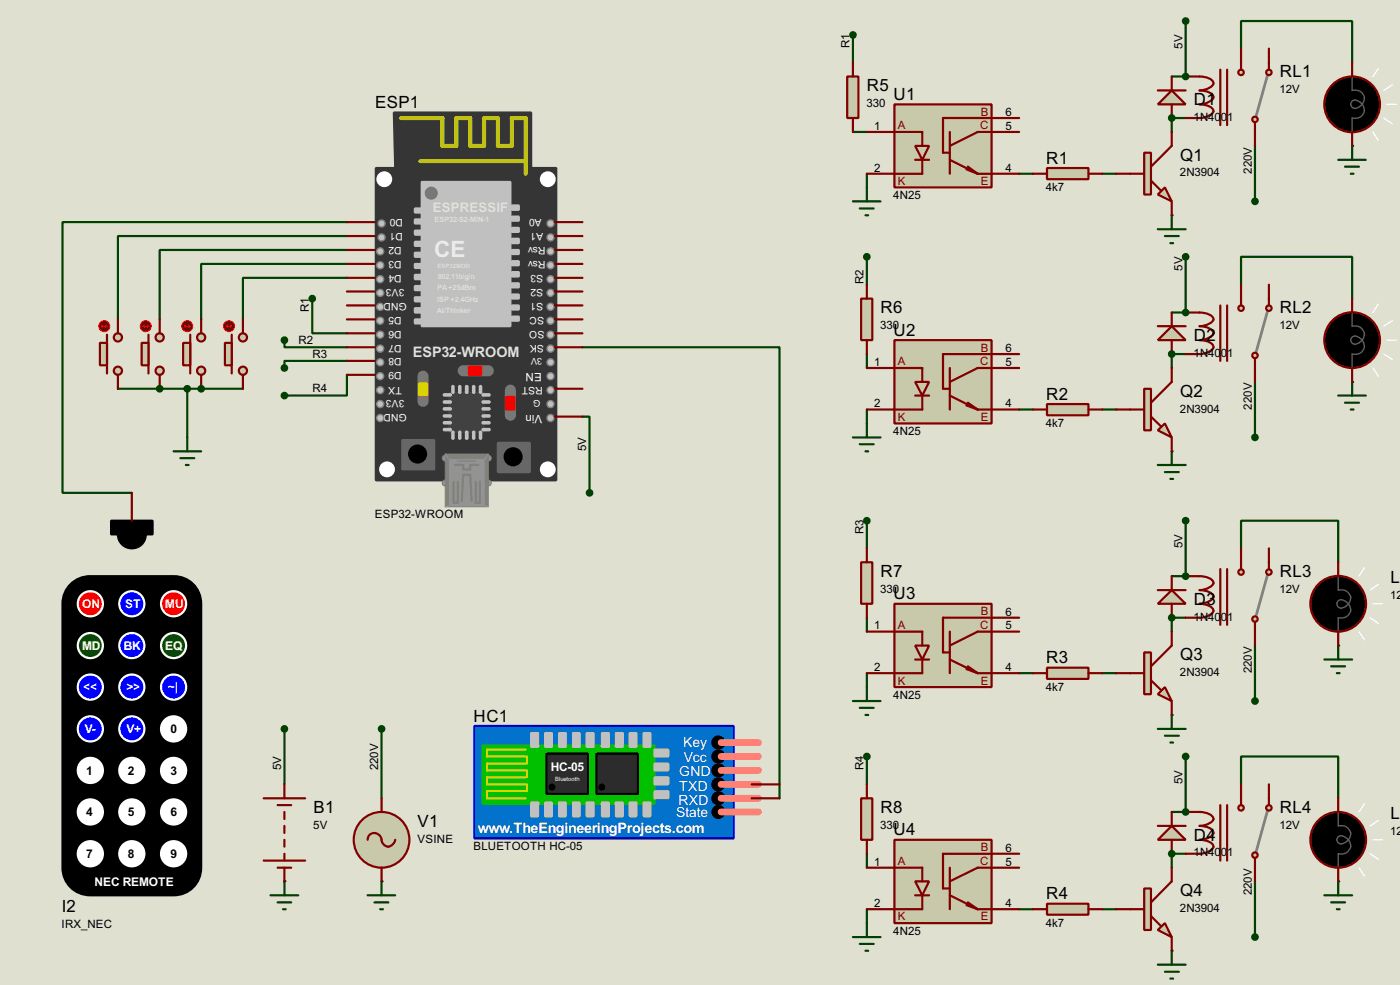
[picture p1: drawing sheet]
<svg xmlns="http://www.w3.org/2000/svg" width="256mm" height="180mm" viewBox="0 0 256 180" stroke-linecap="round" stroke-linejoin="round" font-family="sans-serif">
<path d="M0 0h256.5v180.3h-256.5z" fill="#e0e0d0"/>
<path d="M63.6 40.7h-52.1v49.5h12.7M106.7 63.6h36.1v82.5M106.7 76.3h1.3v13.9" fill="none" stroke="#004000" stroke-width=".4"/>
<circle cx="52.1" cy="161.3" r=".2" fill="#004000"/>
<path d="M63.6 43.2h-42v15.3M63.6 45.8h-34.3v12.7M63.6 48.3h-26.7v10.2M63.6 50.9h-19.1v7.6M21.6 71.2h7.7M52.1 133.4v10.2" fill="none" stroke="#004000" stroke-width=".4"/>
<circle cx="29.3" cy="71.2" r=".2" fill="#004000"/>
<path d="M36.9 71.2h7.6" fill="none" stroke="#004000" stroke-width=".4"/>
<circle cx="36.9" cy="71.2" r=".2" fill="#004000"/>
<g fill="none" stroke="#004000" stroke-width=".4">
<path d="M156.3 24.2h2.5M158.8 31.8v2.5M186.7 31.8h2.6M29.3 71.2h7.6M34.3 71.2v8.9M158.8 64.8v2.6M158.8 75v2.5M186.7 75h2.6M158.8 113.1v2.5M158.8 123.2v2.6M186.7 123.2h2.6M158.8 156.3v2.5"/>
<path d="M158.8 166.4v2.6M186.7 166.4h2.6M202 166.4h2.5"/>
</g>
<circle cx="214.7" cy="174" r=".2" fill="#004000"/>
<path d="M202 123.2h2.5" fill="none" stroke="#004000" stroke-width=".4"/>
<circle cx="214.7" cy="130.9" r=".2" fill="#004000"/>
<path d="M202 75h2.5" fill="none" stroke="#004000" stroke-width=".4"/>
<circle cx="214.7" cy="82.6" r=".2" fill="#004000"/>
<path d="M202 31.8h2.5" fill="none" stroke="#004000" stroke-width=".4"/>
<circle cx="214.7" cy="39.4" r=".2" fill="#004000"/>
<path d="M214.7 113.1v2.5" fill="none" stroke="#004000" stroke-width=".4"/>
<circle cx="214.7" cy="113.1" r=".2" fill="#004000"/>
<path d="M214.7 64.8v2.6M214.7 113.1h2.5" fill="none" stroke="#004000" stroke-width=".4"/>
<circle cx="214.7" cy="64.8" r=".2" fill="#004000"/>
<path d="M214.7 21.6v2.6M214.7 64.8h2.5" fill="none" stroke="#004000" stroke-width=".4"/>
<circle cx="214.7" cy="21.6" r=".2" fill="#004000"/>
<path d="M214.7 21.6h2.5M214.7 156.3v2.5" fill="none" stroke="#004000" stroke-width=".4"/>
<circle cx="214.7" cy="156.3" r=".2" fill="#004000"/>
<path d="M214.7 14h2.5M214.7 156.3h2.5" fill="none" stroke="#004000" stroke-width=".4"/>
<circle cx="217.2" cy="14" r=".2" fill="#004000"/>
<path d="M217.2 3.9v10.1M214.7 57.2h2.5" fill="none" stroke="#004000" stroke-width=".4"/>
<circle cx="217.2" cy="57.2" r=".2" fill="#004000"/>
<path d="M217.2 47v10.2M214.7 148.6h2.5" fill="none" stroke="#004000" stroke-width=".4"/>
<circle cx="217.2" cy="148.6" r=".2" fill="#004000"/>
<path d="M214.7 105.5h2.5M217.2 138.5v10.1" fill="none" stroke="#004000" stroke-width=".4"/>
<circle cx="217.2" cy="105.5" r=".2" fill="#004000"/>
<path d="M156.3 6.4v5.1M158.8 47v5.1M158.8 95.3v5.1M217.2 95.3v10.2M158.8 138.5v5.1M227.4 143.6v-5.1h17.8v7.6" fill="none" stroke="#004000" stroke-width=".4"/>
<circle cx="245.2" cy="161.3" r=".2" fill="#004000"/>
<path d="M227.4 100.4v-5.1h17.8v7.6" fill="none" stroke="#004000" stroke-width=".4"/>
<circle cx="245.2" cy="118.2" r=".2" fill="#004000"/>
<path d="M227.4 52.1v-5.1h20.3v7.7" fill="none" stroke="#004000" stroke-width=".4"/>
<circle cx="247.7" cy="69.9" r=".2" fill="#004000"/>
<path d="M227.4 8.9v-5h20.3v7.6" fill="none" stroke="#004000" stroke-width=".4"/>
<circle cx="247.7" cy="26.7" r=".2" fill="#004000"/>
<path d="M229.9 26.7v10.2M229.9 69.9v10.2M229.9 118.2v10.1M229.9 161.3v10.2" fill="none" stroke="#004000" stroke-width=".4"/>
<circle cx="69.9" cy="161.3" r=".2" fill="#004000"/>
<path d="M57.2 54.7v6.3h6.4M52.1 62.3v1.3h11.5M63.6 68.6v3.8h-11.5M63.6 66.1h-11.5v1.3M69.9 133.4v12.7" fill="none" stroke="#004000" stroke-width=".4"/>
<path d="M12.6 107.2a5.1 5.1 0 0 1 4-1.7h15.2a5 5 0 0 1 5.1 5v48.3a5 5 0 0 1-5.1 5.1h-15.2a5 5 0 0 1-5.1-5.1v-48.3a5 5 0 0 1 1.1-3.3z" fill-rule="evenodd" fill="#000" stroke="#000" stroke-width=".4"/>
<circle cx="24.1" cy="133.4" r="2.3" fill="#00f" stroke="#fff" stroke-width=".4"/>
<g fill="#fff" stroke="#fff" stroke-width=".4">
<circle cx="24.1" cy="141" r="2.3"/>
<circle cx="24.1" cy="148.6" r="2.3"/>
<circle cx="24.1" cy="156.3" r="2.3"/>
<circle cx="31.8" cy="133.4" r="2.3"/>
<circle cx="31.8" cy="141" r="2.3"/>
<circle cx="31.8" cy="148.6" r="2.3"/>
<circle cx="31.8" cy="156.3" r="2.3"/>
</g>
<circle cx="16.5" cy="133.4" r="2.3" fill="#00f" stroke="#fff" stroke-width=".4"/>
<g fill="#fff" stroke="#fff" stroke-width=".4">
<circle cx="16.5" cy="141" r="2.3"/>
<circle cx="16.5" cy="148.6" r="2.3"/>
<circle cx="16.5" cy="156.3" r="2.3"/>
</g>
<path d="M20.4 95.3h7.6v2.5h-1.3a2.55 2.55 0 0 1-2.5 2.6 2.55 2.55 0 0 1-2.6-2.6h-1.2z" fill-rule="evenodd" fill="#000" stroke="#000" stroke-width=".4"/>
<g fill="#00f" stroke="#fff" stroke-width=".4">
<circle cx="16.5" cy="125.8" r="2.3"/>
<circle cx="24.1" cy="125.8" r="2.3"/>
<circle cx="31.8" cy="125.8" r="2.3"/>
</g>
<circle cx="31.8" cy="118.2" r="2.3" fill="#008000" stroke="#fff" stroke-width=".4"/>
<circle cx="24.1" cy="118.2" r="2.3" fill="#00f" stroke="#fff" stroke-width=".4"/>
<circle cx="16.5" cy="118.2" r="2.3" fill="#008000" stroke="#fff" stroke-width=".4"/>
<circle cx="16.5" cy="110.5" r="2.3" fill="#f00" stroke="#fff" stroke-width=".4"/>
<circle cx="24.1" cy="110.5" r="2.3" fill="#00f" stroke="#fff" stroke-width=".4"/>
<circle cx="31.8" cy="110.5" r="2.3" fill="#f00" stroke="#fff" stroke-width=".4"/>
<path d="M24.2 90.2v5.1" fill="none" stroke="#800000" stroke-width=".4"/>
<path d="M72.2 20.6h25.1v10.2h4.6v57.1h-33v-57.1h3.5z" fill-rule="evenodd" fill="#353535" stroke="#353535" stroke-width=".4"/>
<g fill="#c0c0c0" stroke="#808080" stroke-width=".25">
<circle cx="69.6" cy="46" r=".65"/>
<circle cx="69.9" cy="43.5" r=".65"/>
<circle cx="69.6" cy="48.6" r=".65"/>
<circle cx="69.6" cy="51.1" r=".65"/>
<circle cx="69.6" cy="56.2" r=".65"/>
<circle cx="69.6" cy="53.6" r=".65"/>
<circle cx="69.6" cy="58.7" r=".65"/>
<circle cx="69.6" cy="61.3" r=".65"/>
<circle cx="69.6" cy="66.3" r=".65"/>
<circle cx="69.6" cy="63.8" r=".65"/>
<circle cx="69.6" cy="68.9" r=".65"/>
<circle cx="69.6" cy="71.4" r=".65"/>
<circle cx="69.9" cy="40.9" r=".65"/>
<circle cx="100.8" cy="40.9" r=".65"/>
<circle cx="100.8" cy="46" r=".65"/>
<circle cx="100.8" cy="51.1" r=".65"/>
<circle cx="100.8" cy="48.6" r=".65"/>
<circle cx="100.8" cy="53.6" r=".65"/>
<circle cx="100.8" cy="56.2" r=".65"/>
<circle cx="100.8" cy="61.3" r=".65"/>
<circle cx="100.8" cy="58.7" r=".65"/>
<circle cx="100.8" cy="63.8" r=".65"/>
</g>
<g fill="#939393" stroke="#757575" stroke-width=".18">
<circle cx="81.5" cy="88.4" r=".55"/>
<circle cx="81.5" cy="83.9" r=".55"/>
</g>
<g fill="#939393" stroke="#808080" stroke-width=".18">
<circle cx="89.4" cy="88.4" r=".55"/>
<circle cx="89.4" cy="83.9" r=".55"/>
</g>
<path d="M81.6 83.1h7.9v9.7h-7.9z" fill="#808080" stroke="#808080" stroke-width=".18"/>
<path d="M82.4 84.1h6.3v8.4h-6.3z" fill="#939393" stroke="#939393" stroke-width=".18"/>
<path d="M81.6 83.1l.8 1M82.4 92.5l-.8 .3M88.7 92.5l.8 .3M89.5 83.1l-.8 1" fill="none" stroke="#939393" stroke-width=".18"/>
<path d="M83.1 88.2v3.8h.8v-3.8M83.4 85.1h1.5v.8h1.3v-.8h1.5M86.2 86.9h-1.3l-.3 4.8M86.2 87.2l.2 4.5M87.2 88.2v3.8h.7v-3.8" fill="none" stroke="#808080" stroke-width=".4"/>
<path d="M83.9 84.4h3.3" fill="none" stroke="#808080" stroke-width=".2"/>
<g fill="#c0c0c0" stroke="#808080" stroke-width=".25">
<circle cx="100.8" cy="43.5" r=".65"/>
<circle cx="100.8" cy="68.9" r=".65"/>
<circle cx="100.8" cy="66.3" r=".65"/>
</g>
<path d="M77.5 68.9v4.6M93.5 71.4v4.6" fill="none" stroke="#757575" stroke-width="2.1"/>
<path d="M92.8 72.7h1.5v2.3h-1.5z" fill="#f00" stroke="#f00" stroke-width=".4"/>
<path d="M76.8 70.2h1.5v2.2h-1.5z" fill="#ff8000" stroke="#ff8000" stroke-width=".4"/>
<path d="M82.4 71.9h6.3v7.1h-6.3z" fill="#414141" stroke="#414141" stroke-width=".4"/>
<g fill="#fff" stroke="#fff" stroke-width=".4">
<circle cx="70.4" cy="32.8" r="1.25"/>
<circle cx="100.3" cy="32.8" r="1.25"/>
<circle cx="100.3" cy="85.9" r="1.25"/>
<circle cx="70.9" cy="85.9" r="1.25"/>
</g>
<g fill="#686767" stroke="#686767" stroke-width=".4">
<path d="M73.7 80.6h5.9v5.3h-5.9z"/>
<path d="M91.2 81.1h5.9v5.3h-5.9z"/>
</g>
<g fill="#000" stroke="#000" stroke-width=".4">
<circle cx="76.5" cy="83.1" r="1.55"/>
<circle cx="94" cy="83.6" r="1.55"/>
</g>
<g fill="#c0c0c0" stroke="#c0c0c0" stroke-width=".4">
<path d="M81.3 72.2h1.3v.2h-1.3z"/>
<path d="M81.3 73.5h1.3v.2h-1.3z"/>
<path d="M81.3 74.7h1.3v.3h-1.3z"/>
<path d="M81.3 76h1.3v.3h-1.3z"/>
<path d="M81.3 77.3h1.3v.2h-1.3z"/>
<path d="M81.3 78.5h1.3v.3h-1.3z"/>
<path d="M88.4 72.2h1.3v.2h-1.3z"/>
<path d="M88.4 73.5h1.3v.2h-1.3z"/>
<path d="M88.4 74.7h1.3v.3h-1.3z"/>
<path d="M88.4 76h1.3v.3h-1.3z"/>
<path d="M88.4 77.3h1.3v.2h-1.3z"/>
<path d="M88.4 78.5h1.3v.3h-1.3z"/>
<path d="M82.9 70.7h.2v1.2h-.2z"/>
<path d="M84.1 70.7h.3v1.2h-.3z"/>
<path d="M85.4 70.7h.3v1.2h-.3z"/>
<path d="M86.7 70.7h.2v1.2h-.2z"/>
<path d="M87.9 70.7h.3v1.2h-.3z"/>
<path d="M82.9 79h.2v1.3h-.2z"/>
<path d="M84.1 79h.3v1.3h-.3z"/>
<path d="M85.4 79h.3v1.3h-.3z"/>
<path d="M86.7 79h.2v1.3h-.2z"/>
<path d="M87.9 79h.3v1.3h-.3z"/>
<path d="M77.3 33.3h16.2v26.4h-16.2z"/>
<path d="M76 38.2h1.3v.7h-1.3z"/>
<path d="M76 40.2h1.3v.7h-1.3z"/>
<path d="M76 42.2h1.3v.8h-1.3z"/>
<path d="M76 44.3h1.3v.7h-1.3z"/>
<path d="M76 46.3h1.3v.7h-1.3z"/>
<path d="M76 48.3h1.3v.8h-1.3z"/>
<path d="M76 50.3h1.3v.8h-1.3z"/>
<path d="M76 52.4h1.3v.7h-1.3z"/>
<path d="M76 54.4h1.3v.8h-1.3z"/>
<path d="M76 56.4h1.3v.8h-1.3z"/>
<path d="M76 58.5h1.3v.7h-1.3z"/>
<path d="M93.8 37.6h1.3v.8h-1.3z"/>
<path d="M93.8 39.7h1.3v.7h-1.3z"/>
<path d="M93.8 41.7h1.3v.8h-1.3z"/>
<path d="M93.8 43.7h1.3v.8h-1.3z"/>
<path d="M93.8 45.8h1.3v.7h-1.3z"/>
<path d="M93.8 47.8h1.3v.8h-1.3z"/>
<path d="M93.8 49.8h1.3v.8h-1.3z"/>
<path d="M93.8 51.9h1.3v.7h-1.3z"/>
<path d="M93.8 53.9h1.3v.8h-1.3z"/>
<path d="M93.8 55.9h1.3v.8h-1.3z"/>
<path d="M93.8 58h1.3v.7h-1.3z"/>
</g>
<circle cx="79" cy="35.4" r="1.1" fill="#757575" stroke="#757575" stroke-width=".18"/>
<path d="M73.5 21.6h7.6v5.1h2.5v-5.1h2.6v5.1h2.5v-5.1h2.5v5.1h2.6v-5.1h2.5v10.2M77 29.5h19.3" fill="none" stroke="#c0c000" stroke-width=".75"/>
<g fill="#c0c0c0" stroke="#808080" stroke-width=".25">
<circle cx="69.6" cy="76.5" r=".65"/>
<circle cx="69.6" cy="74" r=".65"/>
<circle cx="100.8" cy="71.4" r=".65"/>
<circle cx="100.8" cy="76.5" r=".65"/>
<circle cx="100.8" cy="74" r=".65"/>
</g>
<path d="M84.9 67.9h4.6" fill="none" stroke="#757575" stroke-width="2.1"/>
<path d="M85.9 67.1h2.3v1.5h-2.3z" fill="#f00" stroke="#f00" stroke-width=".4"/>
<g fill="none" stroke="#800000" stroke-width=".4">
<path d="M63.6 40.7h5M63.6 43.2h5M63.6 45.8h5M63.6 48.3h5M63.6 50.9h5M63.6 58.5h5M63.6 55.9h5M63.6 53.4h5M101.7 40.7h5M101.7 43.2h5M101.7 45.8h5M101.7 48.3h5"/>
<path d="M101.7 50.9h5M101.7 58.5h5M101.7 55.9h5M101.7 53.4h5M63.6 61h5M63.6 63.6h5M63.6 66.1h5M63.6 68.6h5M101.7 61h5M101.7 63.6h5M101.7 76.3h5M101.7 71.2h5"/>
</g>
<path d="M86.9 132.9h47.5v20.6h-47.5z" fill-rule="evenodd" fill="#0272cc" stroke="#0000c0" stroke-width=".4"/>
<path d="M88.4 136.5h31.5v10.6h-31.5z" fill-rule="evenodd" fill="#00c000" stroke="#00c000" stroke-width=".4"/>
<path d="M96.3 137.2h-7.1v1.3h7.1M96.3 139.8h-7.1v1.2h7.1M96.6 138.5v1.3M96.3 142.3h-7.1v1.3h7.1M96.3 144.8h-7.1v1.3h7.1M96.6 141v1.3M96.6 143.6v1.2" fill="none" stroke="#d9d300" stroke-width=".4"/>
<path d="M100.1 138h7.7v7.3h-7.7z" fill="#2c2c2c" stroke="#000" stroke-width=".4"/>
<circle cx="101.1" cy="144.1" r=".55" fill="#000" stroke="#000" stroke-width=".18"/>
<path d="M109.3 138h7.6v7.3h-7.6z" fill="#2c2c2c" stroke="#000" stroke-width=".4"/>
<g fill="#000" stroke="#000" stroke-width=".18">
<circle cx="131.6" cy="138.5" r="1.2"/>
<circle cx="131.6" cy="135.9" r="1.2"/>
<circle cx="110.2" cy="144.1" r=".55"/>
<circle cx="131.6" cy="141" r="1.2"/>
<circle cx="131.6" cy="146.1" r="1.2"/>
<circle cx="131.6" cy="143.6" r="1.2"/>
<circle cx="131.6" cy="148.6" r="1.2"/>
</g>
<g fill="#c0c0c0" stroke="#c0c0c0" stroke-width=".4">
<path d="M97.3 134.2h1.3v2.5h-1.3z"/>
<path d="M99.9 134.2h1.2v2.5h-1.2z"/>
<path d="M102.4 134.2h1.3v2.5h-1.3z"/>
<path d="M105 134.2h1.2v2.5h-1.2z"/>
<path d="M107.5 134.2h1.3v2.5h-1.3z"/>
<path d="M110.3 134.2h1.3v2.5h-1.3z"/>
<path d="M97.3 146.9h1.3v2.5h-1.3z"/>
<path d="M99.9 146.9h1.2v2.5h-1.2z"/>
<path d="M102.4 146.9h1.3v2.5h-1.3z"/>
<path d="M105 146.9h1.2v2.5h-1.2z"/>
<path d="M107.5 146.9h1.3v2.5h-1.3z"/>
<path d="M110.3 146.9h1.3v2.5h-1.3z"/>
<path d="M112.8 146.9h1.3v2.5h-1.3z"/>
<path d="M115.4 146.9h1.2v2.5h-1.2z"/>
<path d="M117.9 146.9h1.3v2.5h-1.3z"/>
<path d="M112.8 134.2h1.3v2.5h-1.3z"/>
<path d="M115.4 134.2h1.2v2.5h-1.2z"/>
<path d="M117.9 134.2h1.3v2.5h-1.3z"/>
<path d="M119.9 137.2h2.6v1.3h-2.6z"/>
<path d="M119.9 139.8h2.6v1.2h-2.6z"/>
<path d="M119.9 142.3h2.6v1.3h-2.6z"/>
<path d="M119.9 144.8h2.6v1.3h-2.6z"/>
</g>
<path d="M132.1 135.9h6.9M132.1 138.5h6.9M132.1 141h6.9M132.1 143.6h6.9M132.1 146.1h6.9M132.1 148.6h6.9" fill="none" stroke="#ff8080" stroke-width="1.3"/>
<path d="M48.3 146.1h7.6M48.3 157.5h7.6M50.9 147.4h2.5M50.9 158.8h2.5M52.1 143.6v2.5M52.1 148.6v1.3M52.1 151.2v1.3M52.1 153.7v1.3M52.1 156.3v1.2M52.1 158.8v2.5M137.7 146.1h5.1M137.7 143.6h5.1" fill="none" stroke="#800000" stroke-width=".4"/>
<g fill="#004000" stroke="#004000" stroke-width=".4">
<circle cx="108" cy="90.2" r=".5"/>
<circle cx="52.1" cy="133.4" r=".5"/>
</g>
<path d="M49.6 163.9h5.1M50.9 165.2h2.5M51.9 166.4h.5M52.1 161.3v2.6" fill="none" stroke="#004000" stroke-width=".4"/>
<g fill="#c8c8aa" stroke="#800000" stroke-width=".4">
<circle cx="21.6" cy="61.8" r=".75"/>
<circle cx="21.6" cy="67.9" r=".75"/>
</g>
<path d="M19.6 61.3v7.1" fill="none" stroke="#800000" stroke-width=".4"/>
<path d="M18.3 62.8h1.3v4.1h-1.3z" fill="#c8c8aa" stroke="#800000" stroke-width=".4"/>
<path d="M21.6 58.5v2.5M21.6 68.6v2.6" fill="none" stroke="#800000" stroke-width=".4"/>
<circle cx="19.1" cy="59.7" r="1" fill="#400000" stroke="#f00" stroke-width=".2"/>
<path d="M18.6 59.7h1M18.6 59.7l.3 .3M18.9 59.5l-.3 .2M19.4 59.5l.2 .2M19.6 59.7l-.2 .3" fill="none" stroke="#f00" stroke-width=".2"/>
<g fill="#c8c8aa" stroke="#800000" stroke-width=".4">
<circle cx="29.2" cy="61.8" r=".75"/>
<circle cx="29.2" cy="67.9" r=".75"/>
</g>
<path d="M27.2 61.3v7.1" fill="none" stroke="#800000" stroke-width=".4"/>
<path d="M26 62.8h1.2v4.1h-1.2z" fill="#c8c8aa" stroke="#800000" stroke-width=".4"/>
<path d="M29.3 58.5v2.5M29.3 68.6v2.6" fill="none" stroke="#800000" stroke-width=".4"/>
<circle cx="26.7" cy="59.7" r="1" fill="#400000" stroke="#f00" stroke-width=".2"/>
<path d="M26.2 59.7h1M26.2 59.7l.3 .3M26.5 59.5l-.3 .2M27 59.5l.2 .2M27.2 59.7l-.2 .3" fill="none" stroke="#f00" stroke-width=".2"/>
<g fill="#c8c8aa" stroke="#800000" stroke-width=".4">
<circle cx="36.8" cy="61.8" r=".75"/>
<circle cx="36.8" cy="67.9" r=".75"/>
</g>
<path d="M34.9 61.3v7.1" fill="none" stroke="#800000" stroke-width=".4"/>
<path d="M33.6 62.8h1.3v4.1h-1.3z" fill="#c8c8aa" stroke="#800000" stroke-width=".4"/>
<path d="M36.9 58.5v2.5M36.9 68.6v2.6" fill="none" stroke="#800000" stroke-width=".4"/>
<circle cx="34.3" cy="59.7" r="1" fill="#400000" stroke="#f00" stroke-width=".2"/>
<path d="M33.8 59.7h1.1M33.8 59.7l.3 .3M34.1 59.5l-.3 .2M34.6 59.5l.3 .2M34.9 59.7l-.3 .3" fill="none" stroke="#f00" stroke-width=".2"/>
<g fill="#c8c8aa" stroke="#800000" stroke-width=".4">
<circle cx="44.5" cy="61.8" r=".75"/>
<circle cx="44.5" cy="67.9" r=".75"/>
</g>
<path d="M42.5 61.3v7.1" fill="none" stroke="#800000" stroke-width=".4"/>
<path d="M41.2 62.8h1.3v4.1h-1.3z" fill="#c8c8aa" stroke="#800000" stroke-width=".4"/>
<path d="M44.5 58.5v2.5M44.5 68.6v2.6" fill="none" stroke="#800000" stroke-width=".4"/>
<circle cx="41.9" cy="59.7" r="1" fill="#400000" stroke="#f00" stroke-width=".2"/>
<path d="M41.5 59.7h1M41.5 59.7l.2 .3M41.7 59.5l-.2 .2M42.2 59.5l.3 .2M42.5 59.7l-.3 .3" fill="none" stroke="#f00" stroke-width=".2"/>
<path d="M31.8 82.6h5.1M33.1 83.9h2.5M34.1 85.1h.5M34.3 80.1v2.5" fill="none" stroke="#004000" stroke-width=".4"/>
<g fill="#004000" stroke="#004000" stroke-width=".4">
<circle cx="29.2" cy="71.2" r=".5"/>
<circle cx="36.8" cy="71.2" r=".5"/>
<circle cx="34.3" cy="71.2" r=".5"/>
</g>
<path d="M232.2 13.8l-2 7.3" fill="none" stroke="#808080" stroke-width=".5"/>
<g fill="#c8c8aa" stroke="#800000" stroke-width=".4">
<circle cx="229.9" cy="21.9" r=".5"/>
<circle cx="232.4" cy="13.3" r=".5"/>
</g>
<path d="M232.5 11.5v1.3" fill="none" stroke="#800000" stroke-width=".4"/>
<circle cx="227.3" cy="13.3" r=".5" fill="#c8c8aa" stroke="#800000" stroke-width=".4"/>
<path d="M217.2 14a8.7 8.7 0 0 1 4.3 .3 .88 .88 0 0 1 .7 1.2 3.2 3.2 0 0 1-2.4 1.1 3.3 3.3 0 0 1 2.4 .8 .89 .89 0 0 1-.7 1.2l-1.1 .4-.6 .1a3.3 3.3 0 0 1 2.4 .9l.1 .4a2.75 2.75 0 0 1-2.5 1.2h-2.6M223.6 12.8v10.1M224.8 12.8v10.1M227.4 8.9v3.9M232.5 8.9v2.6M229.9 22.4v4.3" fill="none" stroke="#800000" stroke-width=".4"/>
<path d="M232.2 57l-2 7.3" fill="none" stroke="#808080" stroke-width=".5"/>
<g fill="#c8c8aa" stroke="#800000" stroke-width=".4">
<circle cx="229.9" cy="65.1" r=".5"/>
<circle cx="232.4" cy="56.4" r=".5"/>
</g>
<path d="M232.5 54.7v1.2" fill="none" stroke="#800000" stroke-width=".4"/>
<circle cx="227.3" cy="56.4" r=".5" fill="#c8c8aa" stroke="#800000" stroke-width=".4"/>
<path d="M217.2 57.2a8.7 8.7 0 0 1 4.3 .3 .87 .87 0 0 1 .7 1.2 3.3 3.3 0 0 1-2.4 1 2.37 2.37 0 0 1 2.5 1.3 2.75 2.75 0 0 1-2.5 1.3 3.2 3.2 0 0 1 2.4 .9l.1 .4a2.75 2.75 0 0 1-2.5 1.2h-2.6M223.6 55.9v10.2M224.8 55.9v10.2M227.4 52.1v3.8M232.5 52.1v2.6M229.9 65.6v4.3" fill="none" stroke="#800000" stroke-width=".4"/>
<path d="M232.2 105.2l-2 7.4" fill="none" stroke="#808080" stroke-width=".5"/>
<g fill="#c8c8aa" stroke="#800000" stroke-width=".4">
<circle cx="229.9" cy="113.3" r=".5"/>
<circle cx="232.4" cy="104.7" r=".5"/>
</g>
<path d="M232.5 102.9v1.3" fill="none" stroke="#800000" stroke-width=".4"/>
<circle cx="227.3" cy="104.7" r=".5" fill="#c8c8aa" stroke="#800000" stroke-width=".4"/>
<path d="M217.2 105.5a8.7 8.7 0 0 1 4.3 .3 .87 .87 0 0 1 .7 1.2 3.3 3.3 0 0 1-2.4 1 3.3 3.3 0 0 1 2.4 .9l.1 .4a2.75 2.75 0 0 1-2.5 1.2 2.37 2.37 0 0 1 2.5 1.3 2.75 2.75 0 0 1-2.5 1.3h-2.6M223.6 104.2v10.2M224.8 104.2v10.2M227.4 100.4v3.8M229.9 113.8v4.4M232.5 100.4v2.5" fill="none" stroke="#800000" stroke-width=".4"/>
<path d="M232.2 148.4l-2 7.4" fill="none" stroke="#808080" stroke-width=".5"/>
<g fill="#c8c8aa" stroke="#800000" stroke-width=".4">
<circle cx="229.9" cy="156.5" r=".5"/>
<circle cx="232.4" cy="147.9" r=".5"/>
</g>
<path d="M232.5 146.1v1.3" fill="none" stroke="#800000" stroke-width=".4"/>
<circle cx="227.3" cy="147.9" r=".5" fill="#c8c8aa" stroke="#800000" stroke-width=".4"/>
<path d="M217.2 148.6a8.1 8.1 0 0 1 4.3 .4 .9 .9 0 0 1 .7 1.2 3.3 3.3 0 0 1-2.4 1 3.2 3.2 0 0 1 2.4 .9l.1 .4a2.75 2.75 0 0 1-2.5 1.2 3.3 3.3 0 0 1 2.4 .9 .9 .9 0 0 1-.7 1.2 7 7 0 0 1-4.3 .5M223.6 147.4v10.1M224.8 147.4v10.1M227.4 143.6v3.8M229.9 157v4.3M232.5 143.6v2.5" fill="none" stroke="#800000" stroke-width=".4"/>
<path d="M214.7 16.6l2.5 2.5h-5.1z" fill="#c8c8aa" stroke="#800000" stroke-width=".4"/>
<path d="M212.1 16.6h5.1M214.7 14v2.6M214.7 19.1v2.5" fill="none" stroke="#800000" stroke-width=".4"/>
<path d="M214.7 59.7l2.5 2.6h-5.1z" fill="#c8c8aa" stroke="#800000" stroke-width=".4"/>
<path d="M212.1 59.7h5.1M214.7 57.2v2.5M214.7 62.3v2.5" fill="none" stroke="#800000" stroke-width=".4"/>
<path d="M212.1 110.5l2.6-2.5 2.5 2.5z" fill="#c8c8aa" stroke="#800000" stroke-width=".4"/>
<path d="M212.1 108h5.1M214.7 105.5v2.5M214.7 110.5v2.6" fill="none" stroke="#800000" stroke-width=".4"/>
<path d="M214.7 151.2l2.5 2.5h-5.1z" fill="#c8c8aa" stroke="#800000" stroke-width=".4"/>
<path d="M212.1 151.2h5.1M214.7 148.6v2.6M214.7 153.7v2.6" fill="none" stroke="#800000" stroke-width=".4"/>
<path d="M191.8 30.8h7.6v2h-7.6z" fill="#c8c8aa" stroke="#800000" stroke-width=".4"/>
<path d="M189.3 31.8h2.5M199.4 31.8h2.6" fill="none" stroke="#800000" stroke-width=".4"/>
<path d="M191.8 74h7.6v2h-7.6z" fill="#c8c8aa" stroke="#800000" stroke-width=".4"/>
<path d="M189.3 75h2.5M199.4 75h2.6" fill="none" stroke="#800000" stroke-width=".4"/>
<path d="M191.8 122.2h7.6v2.1h-7.6z" fill="#c8c8aa" stroke="#800000" stroke-width=".4"/>
<path d="M189.3 123.2h2.5M199.4 123.2h2.6" fill="none" stroke="#800000" stroke-width=".4"/>
<path d="M191.8 165.4h7.6v2h-7.6z" fill="#c8c8aa" stroke="#800000" stroke-width=".4"/>
<path d="M189.3 166.4h2.5M199.4 166.4h2.6" fill="none" stroke="#800000" stroke-width=".4"/>
<path d="M163.9 19.1h17.8v15.2h-17.8z" fill="#c8c8aa" stroke="#800000" stroke-width=".4"/>
<path d="M167.7 26.7h2.5l-1.2 2.6z" fill="#c8c8aa" stroke="#800000" stroke-width=".4"/>
<path d="M158.8 24.2h10.2v2.5M167.7 29.3h2.5M169 29.3v2.5h-10.2M174 24.2v7.6M174 29.3l5.1 2.5M177.1 31l2 .8M177.3 30.5l1.8 1.3M179.1 31.8h7.6M186.7 24.2h-7.6l-5.1 2.5M186.7 21.6h-13.9v6.4h1.2" fill="none" stroke="#800000" stroke-width=".4"/>
<path d="M163.9 62.3h17.8v15.2h-17.8z" fill="#c8c8aa" stroke="#800000" stroke-width=".4"/>
<path d="M167.7 69.9h2.5l-1.2 2.5z" fill="#c8c8aa" stroke="#800000" stroke-width=".4"/>
<path d="M158.8 67.4h10.2v2.5M167.7 72.4h2.5M169 72.4v2.6h-10.2M174 67.4v7.6M174 72.4l5.1 2.6M177.1 74.2l2 .8M177.3 73.7l1.8 1.3M179.1 75h7.6M186.7 67.4h-7.6l-5.1 2.5M186.7 64.8h-13.9v6.4h1.2" fill="none" stroke="#800000" stroke-width=".4"/>
<path d="M163.9 110.5h17.8v15.3h-17.8z" fill="#c8c8aa" stroke="#800000" stroke-width=".4"/>
<path d="M167.7 118.2h2.5l-1.2 2.5z" fill="#c8c8aa" stroke="#800000" stroke-width=".4"/>
<path d="M158.8 115.6h10.2v2.6M174 115.6v7.6M186.7 115.6h-7.6l-5.1 2.6M186.7 113.1h-13.9v6.3h1.2M167.7 120.7h2.5M169 120.7v2.5h-10.2M174 120.7l5.1 2.5M177.1 122.5l2 .7M177.3 122l1.8 1.2M179.1 123.2h7.6" fill="none" stroke="#800000" stroke-width=".4"/>
<path d="M163.9 153.7h17.8v15.3h-17.8z" fill="#c8c8aa" stroke="#800000" stroke-width=".4"/>
<path d="M167.7 161.3h2.5l-1.2 2.6z" fill="#c8c8aa" stroke="#800000" stroke-width=".4"/>
<path d="M158.8 158.8h10.2v2.5M174 158.8v7.6M186.7 158.8h-7.6l-5.1 2.5M186.7 156.3h-13.9v6.3h1.2M167.7 163.9h2.5M169 163.9v2.5h-10.2M174 163.9l5.1 2.5M177.1 165.7l2 .7M177.3 165.2l1.8 1.2M179.1 166.4h7.6" fill="none" stroke="#800000" stroke-width=".4"/>
<path d="M155.2 14h2.1v7.6h-2.1z" fill="#c8c8aa" stroke="#800000" stroke-width=".4"/>
<path d="M156.3 11.5v2.5M156.3 21.6v2.6" fill="none" stroke="#800000" stroke-width=".4"/>
<path d="M157.8 54.7h2v7.6h-2z" fill="#c8c8aa" stroke="#800000" stroke-width=".4"/>
<path d="M158.8 52.1v2.6M158.8 62.3v2.5" fill="none" stroke="#800000" stroke-width=".4"/>
<path d="M157.8 102.9h2v7.6h-2z" fill="#c8c8aa" stroke="#800000" stroke-width=".4"/>
<path d="M158.8 100.4v2.5M158.8 110.5v2.6" fill="none" stroke="#800000" stroke-width=".4"/>
<path d="M157.8 146.1h2v7.6h-2z" fill="#c8c8aa" stroke="#800000" stroke-width=".4"/>
<path d="M158.8 143.6v2.5M158.8 153.7v2.6" fill="none" stroke="#800000" stroke-width=".4"/>
<g fill="none" stroke="#004000" stroke-width=".4">
<path d="M156.3 36.9h5M157.5 38.2h2.6M158.6 39.4h.5M158.8 34.3v2.6M158.8 77.5v2.6M156.3 80.1h5M157.5 81.3h2.6M158.6 82.6h.5M156.3 128.3h5M157.5 129.6h2.6M158.6 130.9h.5M158.8 125.8v2.5"/>
<path d="M156.3 171.5h5M157.5 172.8h2.6M158.6 174h.5M158.8 169v2.5M212.1 176.6h5.1M213.4 177.9h2.6M214.4 179.1h.5M214.7 174v2.6"/>
</g>
<path d="M212.1 170.2l1.3-1.2 1.3 2.5z" fill="#c8c8aa" stroke="#800000" stroke-width=".4"/>
<path d="M209.6 162.6h1.3v7.6h-1.3z" fill="#c8c8aa" stroke="#800000" stroke-width=".4"/>
<path d="M214.7 158.8v2.5l-3.8 3.9M204.5 166.4h5.1M210.9 167.7l1.8 1.8M214.7 171.5v2.5" fill="none" stroke="#800000" stroke-width=".4"/>
<path d="M212.1 133.4h5.1M213.4 134.7h2.6M214.4 135.9h.5M214.7 130.9v2.5" fill="none" stroke="#004000" stroke-width=".4"/>
<path d="M212.1 127.1l1.3-1.3 1.3 2.5z" fill="#c8c8aa" stroke="#800000" stroke-width=".4"/>
<path d="M209.6 119.4h1.3v7.7h-1.3z" fill="#c8c8aa" stroke="#800000" stroke-width=".4"/>
<path d="M214.7 115.6v2.6l-3.8 3.8M204.5 123.2h5.1M210.9 124.5l1.8 1.8M214.7 128.3v2.6" fill="none" stroke="#800000" stroke-width=".4"/>
<path d="M212.1 85.1h5.1M213.4 86.4h2.6M214.4 87.7h.5M214.7 82.6v2.5" fill="none" stroke="#004000" stroke-width=".4"/>
<path d="M212.1 78.8l1.3-1.3 1.3 2.6z" fill="#c8c8aa" stroke="#800000" stroke-width=".4"/>
<path d="M209.6 71.2h1.3v7.6h-1.3z" fill="#c8c8aa" stroke="#800000" stroke-width=".4"/>
<path d="M204.5 75h5.1M210.9 76.3l1.8 1.7M214.7 67.4v2.5l-3.8 3.8M214.7 80.1v2.5" fill="none" stroke="#800000" stroke-width=".4"/>
<path d="M214.7 39.4v2.6M212.1 42h5.1M213.4 43.2h2.6M214.4 44.5h.5" fill="none" stroke="#004000" stroke-width=".4"/>
<path d="M212.1 35.6l1.3-1.3 1.3 2.6z" fill="#c8c8aa" stroke="#800000" stroke-width=".4"/>
<path d="M209.6 28h1.3v7.6h-1.3z" fill="#c8c8aa" stroke="#800000" stroke-width=".4"/>
<path d="M247.7 11.5v2.5M204.5 31.8h5.1M210.9 33.1l1.8 1.8M214.7 24.2v2.5l-3.8 3.8M214.7 36.9v2.5M247.7 24.2v2.5M247.7 54.7v2.5M247.7 67.4v2.5M245.2 102.9v2.6M245.2 115.6v2.6M245.2 146.1v2.5M245.2 158.8v2.5" fill="none" stroke="#800000" stroke-width=".4"/>
<g fill="#004000" stroke="#004000" stroke-width=".4">
<circle cx="214.6" cy="113.1" r=".5"/>
<circle cx="214.6" cy="64.8" r=".5"/>
<circle cx="214.6" cy="21.6" r=".5"/>
<circle cx="214.6" cy="156.3" r=".5"/>
<circle cx="217.2" cy="14" r=".5"/>
<circle cx="217.2" cy="3.9" r=".5"/>
<circle cx="217.2" cy="57.2" r=".5"/>
<circle cx="217.2" cy="47" r=".5"/>
<circle cx="217.2" cy="148.6" r=".5"/>
<circle cx="217.2" cy="138.5" r=".5"/>
<circle cx="217.2" cy="105.5" r=".5"/>
<circle cx="217.2" cy="95.3" r=".5"/>
<circle cx="156.2" cy="6.4" r=".5"/>
<circle cx="158.8" cy="47" r=".5"/>
<circle cx="158.8" cy="95.3" r=".5"/>
<circle cx="158.8" cy="138.5" r=".5"/>
<circle cx="229.9" cy="171.5" r=".5"/>
<circle cx="229.9" cy="128.3" r=".5"/>
<circle cx="229.9" cy="80.1" r=".5"/>
<circle cx="229.9" cy="36.9" r=".5"/>
</g>
<g fill="none" stroke="#004000" stroke-width=".4">
<path d="M245.2 29.3h5M246.4 30.5h2.6M247.5 31.8h.5M247.7 26.7v2.6M245.2 72.4h5M246.4 73.7h2.6M247.5 75h.5M247.7 69.9v2.5M245.2 118.2v2.5M242.6 120.7h5.1M243.9 122h2.5M244.9 123.2h.5"/>
<path d="M67.4 163.9h5M68.6 165.2h2.6M69.7 166.4h.5M69.9 161.3v2.6M242.6 163.9h5.1M243.9 165.2h2.5M244.9 166.4h.5M245.2 161.3v2.6"/>
</g>
<g fill="#000" stroke="#800000" stroke-width=".4">
<circle cx="247.7" cy="19.1" r="5.1"/>
<circle cx="247.7" cy="62.3" r="5.1"/>
<circle cx="245.1" cy="110.5" r="5.1"/>
<circle cx="245.1" cy="153.7" r="5.1"/>
</g>
<path d="M247.7 14v2.6a1.65 1.65 0 0 1 2.1 .9 1.65 1.65 0 0 1-.9 2.1 .83 .83 0 0 1-1.2 .1 .83 .83 0 0 1 0-1.2 .83 .83 0 0 1 1.2 0 1.69 1.69 0 0 1 .4 2.9l-.9 .2h-.7v2.6M247.7 57.2v2.5a1.68 1.68 0 0 1 2.2 1.2 1.68 1.68 0 0 1-1.4 2 .76 .76 0 0 1-1-.6 .76 .76 0 0 1 1-.7 1.73 1.73 0 0 1 1.3 1.2 1.73 1.73 0 0 1-.5 1.8l-.9 .2h-.7v2.6M245.2 105.5v2.5a1.66 1.66 0 0 1 2.2 1.9 1.85 1.85 0 0 1-2 1.4 .81 .81 0 0 1-.3-1.3 .81 .81 0 0 1 1.2 0 1.65 1.65 0 0 1 .5 2.8l-1 .3h-.6v2.5M245.2 148.6v2.6a1.68 1.68 0 0 1 2.2 1.1 1.68 1.68 0 0 1-1.4 2.1 .76 .76 0 0 1-1.1-.7 .76 .76 0 0 1 1.1-.7 1.67 1.67 0 0 1 1.4 1.5 1.67 1.67 0 0 1-1.1 1.7l-1.1 .1v2.5" fill="none" stroke="#606060" stroke-width=".25"/>
<g fill="none" stroke="#feffff" stroke-width=".25">
<path d="M252.5 12.5l-1 1.5M254.1 19.1h1.7M255.1 15.5l-1.6 1.1M251.5 24.2l1 1.5M253.5 21.6l1.6 1.1M252.5 55.7l-1 1.5M255.1 58.7l-1.6 1M251.5 67.4l1 1.5M253.5 64.8l1.6 1M254.1 62.3h1.7M249 115.6l1 1.5M250 103.9l-1 1.6"/>
<path d="M251 113.1l1.5 1M251.5 110.5h1.8M252.5 107l-1.5 1M249 158.8l1 1.5M250 147.1l-1 1.5M251 156.3l1.5 1M251.5 153.7h1.8M252.5 150.2l-1.5 1"/>
</g>
<circle cx="69.9" cy="153.7" r="5.1" fill="#c8c8aa" stroke="#800000" stroke-width=".4"/>
<path d="M67.4 153.7a1.32 1.32 0 0 1 1.4-1.2 1.32 1.32 0 0 1 1.2 1.5 1.21 1.21 0 0 0 1.1 1 1.21 1.21 0 0 0 1.2-1l.1-.3M69.9 146.1v2.5M69.9 158.8v2.5" fill="none" stroke="#800000" stroke-width=".4"/>
<g fill="#004000" stroke="#004000" stroke-width=".4">
<circle cx="69.9" cy="133.4" r=".5"/>
<circle cx="52.1" cy="72.4" r=".5"/>
<circle cx="52.1" cy="67.4" r=".5"/>
<circle cx="52.1" cy="62.3" r=".5"/>
<circle cx="57.2" cy="54.7" r=".5"/>
</g>
<text font-size="4.6" fill="#eaeaea" x="79.5" y="47">CE</text>
<g font-size="3.5">
<text x="158.8" y="16.7">R5</text>
<text x="234.5" y="14.1">RL1</text>
<text x="68.7" y="19.8">ESP1</text>
<text x="163.7" y="18.3">U1</text>
<text x="218.7" y="19.2">D1</text>
<text x="191.7" y="30">R1</text>
<text x="216.2" y="29.4">Q1</text>
<text x="161.3" y="57.4">R6</text>
<text x="234.5" y="57.4">RL2</text>
<text x="163.7" y="61.4">U2</text>
<text x="218.7" y="62.4">D2</text>
<text x="191.7" y="73.2">R2</text>
<text x="216.2" y="72.6">Q2</text>
<text x="161.3" y="105.6">R7</text>
<text x="234.5" y="105.6">RL3</text>
<text x="254.7" y="106.7">L3</text>
<text x="163.7" y="109.7">U3</text>
<text x="218.7" y="110.7">D3</text>
<text x="191.7" y="121.4">R3</text>
<text x="216.2" y="120.9">Q3</text>
<text x="86.8" y="132.1">HC1</text>
<text x="57.5" y="148.8">B1</text>
<text x="161.3" y="148.8">R8</text>
<text x="234.5" y="148.8">RL4</text>
<text x="254.7" y="149.9">L4</text>
<text x="76.5" y="151.3">V1</text>
<text x="163.7" y="152.9">U4</text>
<text x="218.7" y="153.9">D4</text>
<text x="11.3" y="167">I2</text>
<text x="191.7" y="164.6">R4</text>
<text x="216.2" y="164">Q4</text>
</g>
<text font-size="3" fill="#ddd" x="75.6" y="65.3">ESP32-WROOM</text>
<text font-size="3" fill="#fff" x="87.6" y="152.4">www.TheEngineeringProjects.com</text>
<g font-size="2.9" fill="#fff">
<text x="125.1" y="136.7">Key</text>
<text x="124.4" y="142">GND</text>
<text x="125.2" y="139.5">Vcc</text>
<text x="123.8" y="149.6">State</text>
<text x="124.3" y="147.4">RXD</text>
<text x="124.4" y="144.8">TXD</text>
</g>
<g font-size="2.5" fill="#fff">
<text x="15" y="111.3">ON</text>
<text x="22.9" y="111.3">ST</text>
<text x="30.3" y="111.3">MU</text>
<text x="15" y="118.9">MD</text>
<text x="22.7" y="118.9">BK</text>
<text x="30.3" y="118.9">EQ</text>
<text x="15.3" y="126.6">&lt;&lt;</text>
<text x="23.2" y="126.6">&gt;&gt;</text>
<text x="30.8" y="126.6">~|</text>
<text x="15.5" y="134.2">V-</text>
<text x="23.2" y="134.2">V+</text>
<text x="100.9" y="141.1">HC-05</text>
<text x="17.3" y="162.1">NEC REMOTE</text>
</g>
<g font-size="2.5">
<text x="31.3" y="134.2">0</text>
<text x="15.8" y="141.8">1</text>
<text x="23.4" y="141.8">2</text>
<text x="31.3" y="141.8">3</text>
<text x="15.8" y="149.4">4</text>
<text x="23.4" y="149.4">5</text>
<text x="31.3" y="149.4">6</text>
<text x="15.8" y="157">7</text>
<text x="23.4" y="157">8</text>
<text x="31.3" y="157">9</text>
</g>
<g font-size="2.4">
<text x="155.7" y="8.9" transform="rotate(-90 155.7 8.9)">R1</text>
<text x="216.6" y="8.9" transform="rotate(-90 216.6 8.9)">5V</text>
<text x="234.4" y="17.1">12V</text>
<text x="158.8" y="19.6">330</text>
<text x="160.2" y="23.8">1</text>
<text x="184.2" y="23.8">5</text>
<text x="184.2" y="21.2">6</text>
<text x="218.7" y="22.2">1N40</text>
<text x="223.7" y="22.2">0</text>
<text x="224.8" y="22.2">1</text>
<text x="160.2" y="31.4">2</text>
<text x="184.2" y="31.4">4</text>
<text x="191.6" y="35">4k7</text>
<text x="216.2" y="32.3">2N3904</text>
<text x="229.3" y="31.8" transform="rotate(-90 229.3 31.8)">220V</text>
<text x="163.7" y="36.5">4N25</text>
<text x="158.2" y="52.1" transform="rotate(-90 158.2 52.1)">R2</text>
<text x="216.6" y="49.6" transform="rotate(-90 216.6 49.6)">5V</text>
<text x="56.6" y="57.2" transform="rotate(-90 56.6 57.2)">R1</text>
<text x="54.7" y="63">R2</text>
<text x="57.2" y="65.5">R3</text>
<text x="161.3" y="60.3">330</text>
<text x="184.2" y="64.4">6</text>
<text x="218.7" y="65.4">1N40</text>
<text x="223.7" y="65.4">0</text>
<text x="224.8" y="65.4">1</text>
<text x="234.4" y="60.3">12V</text>
<text x="57.2" y="71.8">R4</text>
<text x="160.2" y="67">1</text>
<text x="184.2" y="67">5</text>
<text x="160.2" y="74.6">2</text>
<text x="184.2" y="74.6">4</text>
<text x="216.2" y="75.5">2N3904</text>
<text x="229.3" y="74.9" transform="rotate(-90 229.3 74.9)">220V</text>
<text x="107.4" y="82.6" transform="rotate(-90 107.4 82.6)">5V</text>
<text x="163.7" y="79.7">4N25</text>
<text x="191.6" y="78.2">4k7</text>
<text x="68.7" y="94.8">ESP32-WROOM</text>
<text x="158.2" y="97.8" transform="rotate(-90 158.2 97.8)">R3</text>
<text x="216.6" y="100.4" transform="rotate(-90 216.6 100.4)">5V</text>
<text x="161.3" y="108.5">330</text>
<text x="184.2" y="112.7">6</text>
<text x="218.7" y="113.6">1N40</text>
<text x="223.7" y="113.6">0</text>
<text x="224.8" y="113.6">1</text>
<text x="234.4" y="108.5">12V</text>
<text x="254.7" y="109.6">12</text>
<text x="160.2" y="115.2">1</text>
<text x="184.2" y="115.2">5</text>
<text x="160.2" y="122.8">2</text>
<text x="184.2" y="122.8">4</text>
<text x="216.2" y="123.8">2N3904</text>
<text x="229.3" y="123.2" transform="rotate(-90 229.3 123.2)">220V</text>
<text x="163.7" y="128">4N25</text>
<text x="191.6" y="126.5">4k7</text>
<text x="51.5" y="141" transform="rotate(-90 51.5 141)">5V</text>
<text x="69.3" y="141" transform="rotate(-90 69.3 141)">220V</text>
<text x="158.2" y="141" transform="rotate(-90 158.2 141)">R4</text>
<text x="216.6" y="143.6" transform="rotate(-90 216.6 143.6)">5V</text>
<text x="57.4" y="151.7">5V</text>
<text x="76.5" y="154.3">VSINE</text>
<text x="86.7" y="155.7">BLUETOOTH HC-05</text>
<text x="161.3" y="151.7">330</text>
<text x="184.2" y="155.9">6</text>
<text x="234.4" y="151.7">12V</text>
<text x="254.7" y="152.8">12</text>
<text x="160.2" y="158.4">1</text>
<text x="184.2" y="158.4">5</text>
<text x="218.7" y="156.8">1N40</text>
<text x="223.7" y="156.8">0</text>
<text x="224.8" y="156.8">1</text>
<text x="160.2" y="166">2</text>
<text x="184.2" y="166">4</text>
<text x="216.2" y="167">2N3904</text>
<text x="229.3" y="163.9" transform="rotate(-90 229.3 163.9)">220V</text>
<text x="11.3" y="169.9">IRX_NEC</text>
<text x="163.7" y="171.2">4N25</text>
<text x="191.6" y="169.6">4k7</text>
</g>
<g font-size="2.4" fill="#800000">
<text x="164.5" y="23.7">A</text>
<text x="179.6" y="23.7">C</text>
<text x="179.7" y="21.2">B</text>
<text x="164.5" y="33.9">K</text>
<text x="179.7" y="33.9">E</text>
<text x="179.7" y="64.4">B</text>
<text x="164.5" y="66.9">A</text>
<text x="179.6" y="66.9">C</text>
<text x="164.5" y="77.1">K</text>
<text x="179.7" y="77.1">E</text>
<text x="179.7" y="112.6">B</text>
<text x="164.5" y="115.2">A</text>
<text x="179.6" y="115.2">C</text>
<text x="164.5" y="125.3">K</text>
<text x="179.7" y="125.3">E</text>
<text x="179.7" y="155.8">B</text>
<text x="164.5" y="158.3">A</text>
<text x="179.6" y="158.3">C</text>
<text x="164.5" y="168.5">K</text>
<text x="179.7" y="168.5">E</text>
</g>
<g font-size="2.4" fill="#fff">
<text x="99.3" y="68.3" transform="rotate(-180 99.3 68.3)">EN</text>
<text x="99.3" y="76" transform="rotate(-180 99.3 76)">Vin</text>
</g>
<g font-size="2.1" fill="#fff">
<text x="73.8" y="40.2" transform="rotate(-180 73.8 40.2)">D0</text>
<text x="99.2" y="40.2" transform="rotate(-180 99.2 40.2)">A0</text>
<text x="73.6" y="45.2" transform="rotate(-180 73.6 45.2)">D2</text>
<text x="73.6" y="47.8" transform="rotate(-180 73.6 47.8)">D3</text>
<text x="73.8" y="42.7" transform="rotate(-180 73.8 42.7)">D1</text>
<text x="99.5" y="42.7" transform="rotate(-180 99.5 42.7)">A1</text>
<text x="99.9" y="47.8" transform="rotate(-180 99.9 47.8)">Rsv</text>
<text x="99.9" y="45.2" transform="rotate(-180 99.9 45.2)">Rsv</text>
<text x="73.6" y="50.4" transform="rotate(-180 73.6 50.4)">D4</text>
<text x="74.1" y="52.9" transform="rotate(-180 74.1 52.9)">3V3</text>
<text x="99.5" y="52.9" transform="rotate(-180 99.5 52.9)">S2</text>
<text x="99.5" y="50.4" transform="rotate(-180 99.5 50.4)">S3</text>
<text x="73.6" y="58" transform="rotate(-180 73.6 58)">D5</text>
<text x="74.5" y="55.4" transform="rotate(-180 74.5 55.4)">GND</text>
<text x="99.5" y="55.4" transform="rotate(-180 99.5 55.4)">S1</text>
<text x="99.7" y="58" transform="rotate(-180 99.7 58)">SC</text>
<text x="73.6" y="60.5" transform="rotate(-180 73.6 60.5)">D6</text>
<text x="73.6" y="63.1" transform="rotate(-180 73.6 63.1)">D7</text>
<text x="73.6" y="65.6" transform="rotate(-180 73.6 65.6)">D8</text>
<text x="99.6" y="63.1" transform="rotate(-180 99.6 63.1)">SK</text>
<text x="99.7" y="60.5" transform="rotate(-180 99.7 60.5)">SO</text>
<text x="73.6" y="68.1" transform="rotate(-180 73.6 68.1)">D9</text>
<text x="73.6" y="70.9" transform="rotate(-180 73.6 70.9)">TX</text>
<text x="99.5" y="70.9" transform="rotate(-180 99.5 70.9)">RST</text>
<text x="74.1" y="73.2" transform="rotate(-180 74.1 73.2)">3V3</text>
<text x="74.5" y="75.8" transform="rotate(-180 74.5 75.8)">GND</text>
</g>
<g font-size="1.9" fill="#fff">
<text x="99.4" y="65.6" transform="rotate(-180 99.4 65.6)">3V</text>
<text x="99" y="73.3" transform="rotate(-180 99 73.3)">G</text>
</g>
<text font-size="1.2" fill="#fff" x="101.7" y="143">Bluetooth</text>
</svg>
